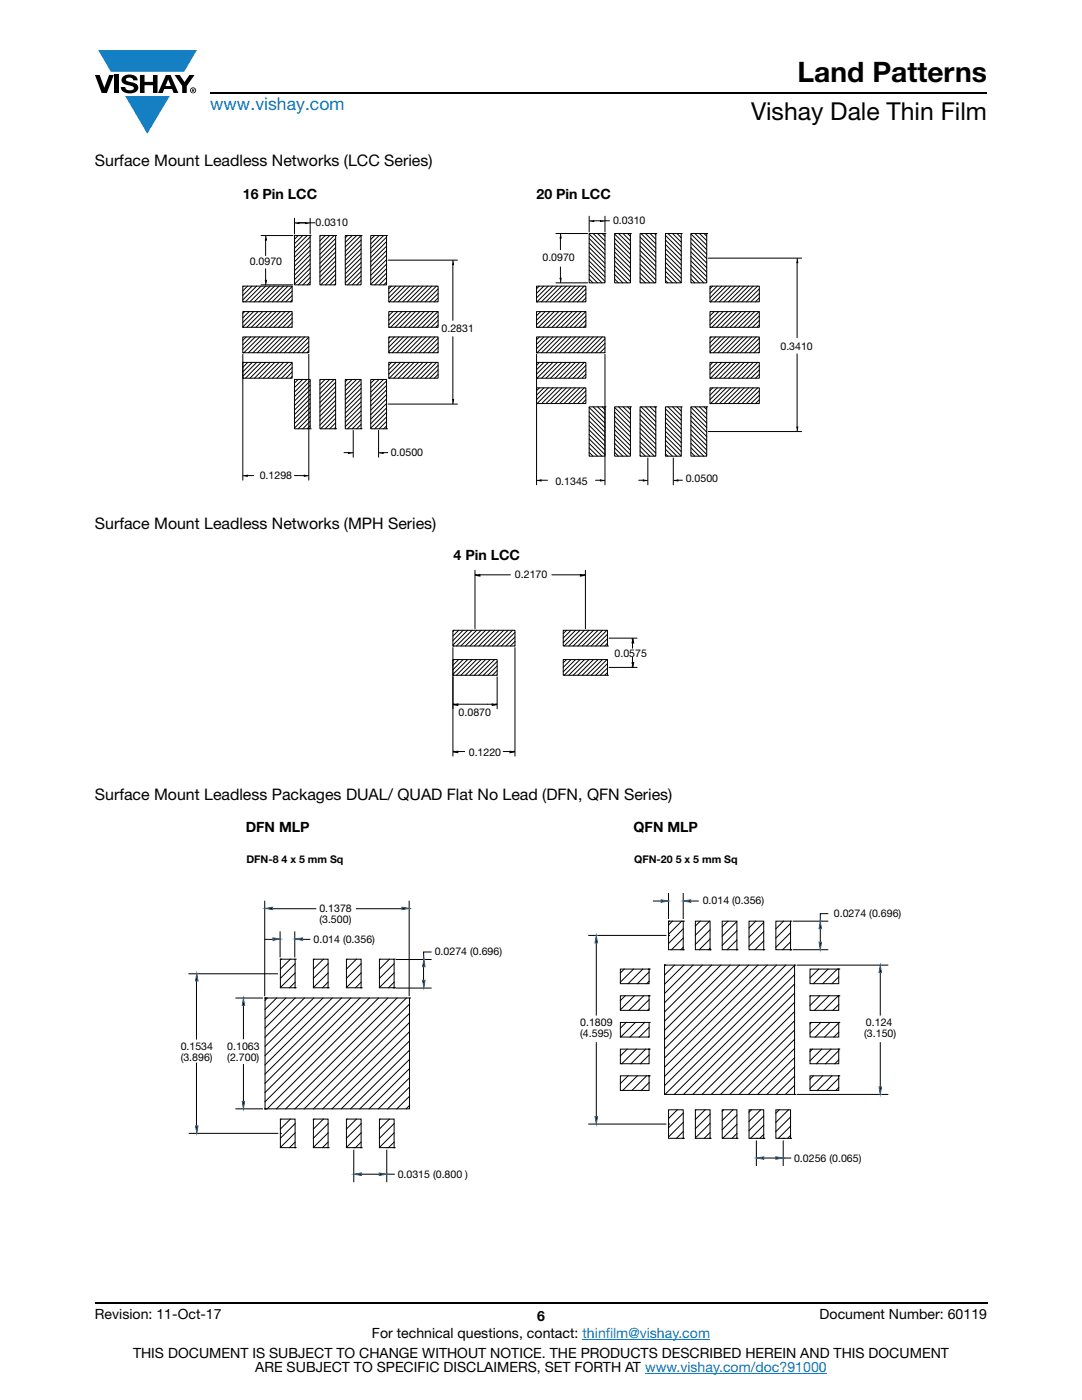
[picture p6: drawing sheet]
<svg xmlns="http://www.w3.org/2000/svg" width="216mm" height="279mm" viewBox="0 0 216 279" stroke-linecap="round" stroke-linejoin="round" font-family="sans-serif">
<g fill="#147fc3">
<path d="M19.6 10h19.7l-2.6 4.3h-1.1h-13.5z"/>
<path d="M25 19.2h8.9l-4.5 7.5z"/>
</g>
<g fill="#000">
<path d="M18.9 15h1l.9 2.5 1-2.5h.9l-1.4 3.6h-1zM22.9 15h.9v3.6h-.9zM24.6 15.3a2.1 2.1 0 0 1 2.8 .3l.1 .4h-.9a.79 .79 0 0 0-.7-.5 .79 .79 0 0 0-.8 .4l.3 .3 1 .2a1.08 1.08 0 0 1 1.2 1 1.08 1.08 0 0 1-1.1 1.2 1.73 1.73 0 0 1-2.4-1.2h.9a.96 .96 0 0 0 .8 .6 .96 .96 0 0 0 .9-.4 1.31 1.31 0 0 0-1.2-.6 1.03 1.03 0 0 1-1.1-.6 1.03 1.03 0 0 1 .2-1.1zM27.9 15h.9v1.3h1.7v-1.3h.9v3.6h-.9v-1.6h-1.7v1.6h-.9zM34.8 15h1.1l.9 1.4 1-1.4h1l-1.5 2.2v1.4h-.9v-1.4z"/>
<path d="M33.6 15.9l.5 1.3h-1.1zM33.1 15l-1.6 3.6h1l.3-.8h1.5l.3 .8h1l-1.6-3.6z"/>
<path d="M38.4 17.8h.2v.2h-.2zM38.3 17.7v.7h.1v-.3l.4 .3-.2-.3 .2-.2-.1-.2z"/>
<path d="M38.1 18a.46 .46 0 0 1 .9 0 .46 .46 0 0 1-.9 0zM37.9 18a.6 .6 0 0 0 1.2 0 .6 .6 0 0 0-1.2 0z"/>
</g>
<path d="M42 18.6h155M18.9 260h178.1" fill="none" stroke="#000" stroke-width=".36"/>
<path d="M116.2 267.3h25.5M128.7 274h36.3" fill="none" stroke="#067ec4" stroke-width=".2"/>
<path d="M48.4 37.3h113.8v59.9h-113.8z" fill="#fff"/>
<g fill="none" stroke="#000" stroke-width=".2">
<path d="M48.4 57.1h9.9v3.1h-9.9zM48.5 57.1l-.1 .1M49.4 57.1l-1 1M50.3 57.1l-1.9 1.9M51.2 57.1l-2.8 2.8M52.1 57.1l-3.1 3.1M52.1 56.9h6.3M52.1 47h6.3M52.9 55.9h.3l-.2 1M53 57.1l-3.2 3.1M53 47.9v3.1M53 53.6v2.3"/>
<path d="M53 47l.2 .9h-.3M53.9 57.1l-3.2 3.1M54.8 57.1l-3.2 3.1M55.7 57.1l-3.2 3.1M56.6 57.1l-3.2 3.1M57.5 57.1l-3.2 3.1M58.3 57.2l-3.1 3M58.3 58.1l-2.2 2.1M58.3 59l-1.3 1.2M58.3 59.9l-.4 .3M58.8 47h3.1v9.8h-3.1zM58.8 43.6v3.1"/>
<path d="M59.5 47l-.7 .7M59.7 44.3v.3l-.9-.1M59.7 44.5h1.3M60.4 47l-1.6 1.7M61 44.3v.3l1.8-.1M61.3 47l-2.5 2.5M61.9 50l-3.1 3.1M61.9 47.3l-3.1 3.1M61.9 48.2l-3.1 3.1M61.9 49.1l-3.1 3.1M61.9 50.9l-3.1 3.1M61.9 51.8l-3.1 3.1"/>
<path d="M61.9 52.7l-3.1 3.1M61.9 53.6l-3.1 3.1M61.9 54.5l-2.4 2.4M61.9 55.4l-1.5 1.5M61.9 56.3l-.6 .6M61.9 47h.1M61.9 43.6v3.1M63.8 47h3.2v9.8h-3.2zM64 47l-.2 .2M64.9 47l-1.1 1.1M65.8 47l-2 2M66.7 47l-2.9 2.8"/>
<path d="M67 53.9l-3 3M67 54.8l-2.1 2.1M67 51.2l-3.2 3.1M67 47.6l-3.2 3.2M67 48.5l-3.2 3.1M67 49.4l-3.2 3.2M67 50.3l-3.2 3.1M67 52.1l-3.2 3.1M67 53l-3.2 3.1M67 55.7l-1.2 1.2M67 56.6l-.3 .3M67 47h.1"/>
<path d="M68.9 47h3.2v9.8h-3.2zM69.4 47l-.5 .5M70.3 47l-1.4 1.4M71.2 47l-2.3 2.3M72 48.8l-3.1 3.2M72 51.5l-3.1 3.1M72 53.3l-3.1 3.1M72 52.4l-3.1 3.1M72 47l-3.1 3.2M72 47.9l-3.1 3.2M72 49.7l-3.1 3.2M72 50.6l-3.1 3.1"/>
<path d="M72 54.2l-2.6 2.7M72 55.1l-1.7 1.8M72 56l-.8 .9M72.1 47h.1M74 47h3.1v9.8h-3.1zM74.8 47l-.8 .8M75.6 47l-1.6 1.7M76.5 47l-2.5 2.6M77.1 54.5l-2.3 2.4M77.1 48.2l-3.1 3.2M77.1 50l-3.1 3.2M77.1 50.9l-3.1 3.2"/>
<path d="M77.1 52.7l-3.1 3.2M77.1 53.6l-3.1 3.1M77.1 47.3l-3.1 3.2M77.1 49.1l-3.1 3.2M77.1 51.8l-3.1 3.1M77.1 55.4l-1.4 1.5M77.1 56.3l-.5 .6M77.1 47h.1M77.4 51.9h13.9M77.6 57.1h9.8v3.1h-9.8zM78.1 57.1l-.5 .5M79 57.1l-1.4 1.4"/>
<path d="M79.9 57.1l-2.3 2.3M80.8 57.1l-3.1 3.1M81.7 57.1l-3.2 3.1M82.6 57.1l-3.2 3.1M83.5 57.1l-3.2 3.1M84.4 57.1l-3.2 3.1M85.3 57.1l-3.2 3.1M86.2 57.1l-3.2 3.1M87.1 57.1l-3.2 3.1M87.4 57.7l-2.6 2.5M87.4 58.6l-1.7 1.6M87.4 59.5l-.8 .7"/>
<path d="M90.4 51.9l.1 .9h-.3M90.4 52.8v11.1M107.1 57.1h9.8v3.1h-9.8zM107.6 57.1l-.5 .5M108.5 57.1l-1.4 1.4M109.4 57.1l-2.3 2.3M110.3 57.1l-3.2 3.1M110.9 56.4h6.3M110.9 46.6h6.3M111.2 57.1l-3.2 3.1M111.7 55.5h.3l-.2 .9M111.8 46.6l.2 .9h-.3"/>
<path d="M111.8 47.5v2.3M111.8 53.3v2.2M112.1 57.1l-3.2 3.1M113 57.1l-3.2 3.1M113.9 57.1l-3.2 3.1M114.8 57.1l-3.2 3.1M115.7 57.1l-3.2 3.1M116.6 57.1l-3.2 3.1M116.9 59.5l-.8 .7M116.9 58.6l-1.7 1.6M116.9 57.7l-2.6 2.5M117.6 46.7l3.1 3.1"/>
<path d="M117.6 47.6l3.1 3.2M117.6 48.5l3.1 3.1M117.6 49.4l3.1 3.2M117.6 50.3l3.1 3.1M117.6 51.2l3.1 3.1M117.6 52.1l3.1 3.1M117.6 53l3.1 3.1M117.6 53.9l2.5 2.5M117.6 54.8l1.6 1.6M117.6 55.7l.7 .7M117.6 46.6h3.1v9.8h-3.1zM117.6 43.2v3.1"/>
<path d="M118.3 46.6l2.4 2.4M118.5 43.9v.3l-.9-.1M118.5 44.1h1.3M119.3 46.6l1.4 1.5M119.8 43.9v.3l1.8-.1M120.1 46.6l.6 .6M120.7 46.6h.1M120.7 43.2v3.1M122.6 46.7l3.2 3.1M122.6 47.6l3.2 3.2M122.6 48.5l3.2 3.1M122.6 49.4l3.2 3.2"/>
<path d="M122.6 50.3l3.2 3.1M122.6 51.2l3.2 3.1M122.6 52.1l3.2 3.1M122.6 53l3.2 3.1M122.6 53.9l2.6 2.5M122.6 54.8l1.7 1.6M122.6 55.7l.8 .7M122.6 46.6h3.2v9.8h-3.2zM123.4 46.6l2.4 2.4M124.3 46.6l1.5 1.5M125.2 46.6l.6 .6M125.8 46.6h.1"/>
<path d="M127.7 51.8l3.2 3.1M127.7 54.5l2 1.9M127.7 47.3l3.2 3.1M127.7 48.2l3.2 3.1M127.7 49.1l3.2 3.1M127.7 50l3.2 3.1M127.7 50.9l3.2 3.1M127.7 52.7l3.2 3.1M127.7 53.6l2.9 2.8M127.7 55.4l1.1 1M127.7 56.3l.2 .1M127.7 46.6h3.2v9.8h-3.2z"/>
<path d="M127.9 46.6l3 2.9M128.8 46.6l2.1 2.1M129.7 46.6l1.2 1.1M130.6 46.6l.3 .3M130.9 46.6h.1M132.8 48.8l3.1 3.1M132.8 49.7l3.1 3.1M132.8 50.6l3.1 3.1M132.8 51.5l3.1 3.1M132.8 52.4l3.1 3.1M132.8 47l3.1 3.1M132.8 47.9l3.1 3.1"/>
<path d="M132.8 53.3l3.1 3.1M132.8 54.2l2.3 2.2M132.8 55.1l1.4 1.3M132.8 56l.5 .4M132.8 46.6h3.1v9.8h-3.1zM133.3 46.6l2.6 2.6M134.2 46.6l1.7 1.7M135.1 46.6l.8 .9M135.9 46.6h.1M137.9 53.9l2.5 2.5M137.9 54.8l1.7 1.6M137.9 49.4l3.1 3.1"/>
<path d="M137.9 50.3l3.1 3.1M137.9 52.1l3.1 3.1M137.9 53l3.1 3.1M137.9 46.7l3.1 3.1M137.9 47.6l3.1 3.1M137.9 48.5l3.1 3.1M137.9 51.2l3.1 3.1M137.9 55.6l.7 .8M137.9 46.6h3.1v9.8h-3.1zM138.7 46.6l2.3 2.3M139.6 46.6l1.4 1.4M140.5 46.6l.5 .5"/>
<path d="M141 46.6h.1M141.3 51.5h18.7M141.7 57.1h9.8v3.1h-9.8zM142.2 57.1l-.5 .5M143.1 57.1l-1.4 1.4M144 57.1l-2.3 2.3M144.9 57.1l-3.1 3.1M145.8 57.1l-3.2 3.1M146.7 57.1l-3.2 3.1M147.6 57.1l-3.2 3.1M148.5 57.1l-3.2 3.1M149.4 57.1l-3.2 3.1"/>
<path d="M150.3 57.1l-3.2 3.1M151.2 57.1l-3.2 3.1M151.5 59.5l-.8 .7M151.5 58.6l-1.7 1.6M151.5 57.7l-2.6 2.5M159 51.5l.2 .9h-.3M159.1 52.4v15M48.4 60.2h.1M48.4 62.2h9.9v3.1h-9.9zM48.4 65.3h.1M48.4 67.2h13.2v3.2h-13.2zM48.4 70.4h.1"/>
<path d="M48.4 72.3h9.9v3.2h-9.9zM48.4 75.5h.1M48.5 70.7v25.1M48.5 72.3v.1M48.8 62.2l-.3 .3M49.1 67.2l-.7 .7M49.4 72.3l-.9 1M49.7 62.2l-1.2 1.2M50 67.2l-1.6 1.6M50.3 72.3l-1.8 1.9M50.6 62.2l-2.1 2.1M50.9 67.2l-2.5 2.5"/>
<path d="M51.2 72.3l-2.7 2.8M51.5 62.2l-3 3M51.8 67.2l-3.1 3.2M52.1 72.3l-3.1 3.2M52.4 62.2l-3.1 3.1M52.7 67.2l-3.1 3.2M53 72.3l-3.1 3.2M53.3 62.2l-3.1 3.1M53.6 67.2l-3.1 3.2M53.9 72.3l-3.1 3.2M54.2 62.2l-3.1 3.1M54.5 67.2l-3.2 3.2"/>
<path d="M54.8 72.3l-3.1 3.2M55.1 62.2l-3.2 3.1M55.4 67.2l-3.1 3.2M55.7 72.3l-3.1 3.2M56 62.2l-3.1 3.1M56.3 67.2l-3.2 3.2M56.6 72.3l-3.1 3.2M56.9 62.2l-3.2 3.1M57.2 67.2l-3.1 3.2M57.5 72.3l-3.1 3.2M57.8 62.2l-3.2 3.1M58.1 67.2l-3.2 3.2"/>
<path d="M58.3 62.6l-2.8 2.7M58.3 63.5l-1.9 1.8M58.3 64.4l-1 .9M58.3 65.3h-.1M58.3 72.4l-3.1 3.1M58.3 73.3l-2.1 2.2M58.3 74.2l-1.3 1.3M58.3 75.1l-.3 .4M58.8 75.7h3.1v9.9h-3.1zM59 67.2l-3.2 3.2M59.5 75.7l-.7 .8M59.9 67.2l-3.2 3.2"/>
<path d="M60.4 75.7l-1.6 1.6M60.8 67.2l-3.2 3.2M61.3 75.7l-2.5 2.6M61.6 67.3l-3.1 3.1M61.6 68.2l-2.2 2.2M61.6 69.1l-1.3 1.3M61.6 70l-.4 .4M61.6 70.7v25.1M61.9 76l-3.1 3.1M61.9 76.9l-3.1 3.1M61.9 77.8l-3.1 3.1M61.9 78.7l-3.1 3.1"/>
<path d="M61.9 79.6l-3.1 3.1M63.8 75.7h3.2v9.9h-3.2zM64 75.7l-.2 .2M64.9 75.7l-1.1 1.1M65.8 75.7l-2 2M66.7 75.7l-2.9 2.8M67 76.3l-3.2 3.2M67 77.2l-3.2 3.1M67 78.1l-3.2 3.1M67 79l-3.2 3.1M67 79.9l-3.2 3.1M68.9 75.7h3.2v9.9h-3.2z"/>
<path d="M69.3 75.7l-.4 .5M70.3 75.7l-1.4 1.4M71.1 75.7l-2.2 2.3M72 75.7l-3.1 3.2M72.1 77.5l-3.2 3.2M72.1 78.4l-3.2 3.2M72.1 76.6l-3.2 3.2M72.1 79.3l-3.2 3.1M74 75.7h3.1v9.9h-3.1zM74.7 75.7l-.7 .8M75.6 75.7l-1.6 1.7M76.5 75.7l-2.5 2.6"/>
<path d="M77.1 77.8l-3.1 3.2M77.1 79.6l-3.1 3.2M77.1 76l-3.1 3.2M77.1 76.9l-3.1 3.2M77.1 78.7l-3.1 3.2M77.6 72.3h9.8v3.2h-9.8zM77.6 75.5h.1M77.6 60.2h.1M77.6 62.2h9.8v3.1h-9.8zM77.6 65.3h.1M77.6 67.2h9.8v3.2h-9.8zM77.6 70.4h.1"/>
<path d="M77.8 67.2l-.2 .3M78.1 72.3l-.5 .6M78.4 62.2l-.8 .8M78.7 67.2l-1.1 1.2M79 72.3l-1.4 1.5M79.3 62.2l-1.7 1.7M79.6 67.2l-2 2.1M79.9 72.3l-2.3 2.4M80.2 62.2l-2.6 2.6M80.5 67.2l-2.9 3M80.8 72.3l-3.1 3.2M81.1 62.2l-3.1 3.1"/>
<path d="M81.4 67.2l-3.1 3.2M81.7 72.3l-3.1 3.2M82 62.2l-3.2 3.1M82.3 67.2l-3.1 3.2M82.6 72.3l-3.1 3.2M82.9 62.2l-3.1 3.1M83.2 67.2l-3.1 3.2M83.5 72.3l-3.1 3.2M83.8 62.2l-3.2 3.1M84.1 67.2l-3.1 3.2M84.4 72.3l-3.1 3.2M84.7 62.2l-3.1 3.1"/>
<path d="M85 67.2l-3.1 3.2M85.3 72.3l-3.1 3.2M85.6 62.2l-3.2 3.1M85.9 67.2l-3.1 3.2M86.2 72.3l-3.1 3.2M86.5 62.2l-3.2 3.1M86.8 67.2l-3.1 3.2M87.1 72.3l-3.2 3.2M87.4 62.2l-3.2 3.1M87.4 63.1l-2.3 2.2M87.4 63.9l-1.4 1.4M87.4 64.8l-.5 .5"/>
<path d="M87.4 72.9l-2.5 2.6M87.4 73.8l-1.7 1.7M87.4 74.7l-.7 .8M87.4 67.5l-2.9 2.9M87.4 68.4l-2 2M87.4 69.3l-1.1 1.1M87.4 70.2l-.2 .2M90.2 79.7h.3l-.1 .9M90.4 67.2v12.5M107.1 77.4h9.8v3.1h-9.8zM107.1 60.2h.1M107.1 62.2h9.8v3.1h-9.8z"/>
<path d="M107.1 65.3h.1M107.1 67.2h13.6v3.2h-13.6zM107.1 70.4h.1M107.1 72.3h9.8v3.2h-9.8zM107.1 75.5h.1M107.1 70.7v26.1M107.6 77.4l-.5 .6M107.6 67.2l-.5 .6M107.6 72.3l-.5 .6M107.9 62.2l-.8 .8M108.5 77.4l-1.4 1.5M108.5 67.2l-1.4 1.5"/>
<path d="M108.5 72.3l-1.4 1.5M108.8 62.2l-1.7 1.7M109.4 77.4l-2.3 2.4M109.4 67.2l-2.3 2.4M109.4 72.3l-2.3 2.4M109.7 62.2l-2.6 2.6M110.3 77.4l-3.1 3.1M110.3 67.2l-3.1 3.2M110.3 72.3l-3.1 3.2M110.6 62.2l-3.2 3.1M111.2 77.4l-3.1 3.1M111.2 67.2l-3.1 3.2"/>
<path d="M111.2 72.3l-3.1 3.2M111.5 62.2l-3.1 3.1M112.1 67.2l-3.1 3.2M112.1 77.4l-3.1 3.1M112.1 72.3l-3.1 3.2M112.4 62.2l-3.2 3.1M113 77.4l-3.1 3.1M113 67.2l-3.1 3.2M113 72.3l-3.1 3.2M113.3 62.2l-3.1 3.1M113.9 77.4l-3.1 3.1M113.9 67.2l-3.1 3.2"/>
<path d="M113.9 72.3l-3.1 3.2M114.2 62.2l-3.2 3.1M114.8 77.4l-3.1 3.1M114.8 67.2l-3.1 3.2M114.8 72.3l-3.1 3.2M115.1 62.2l-3.2 3.1M115.7 77.4l-3.2 3.1M115.7 67.2l-3.2 3.2M115.7 72.3l-3.2 3.2M116 62.2l-3.2 3.1M116.6 77.4l-3.1 3.1M116.6 67.2l-3.1 3.2"/>
<path d="M116.6 72.3l-3.1 3.2M116.9 62.2l-3.2 3.1M116.9 79.8l-.8 .7M116.9 78.9l-1.6 1.6M116.9 78l-2.6 2.5M116.9 64.8l-.5 .5M116.9 63.9l-1.4 1.4M116.9 63.1l-2.3 2.2M116.9 74.7l-.8 .8M116.9 73.8l-1.6 1.7M116.9 72.9l-2.6 2.6M117.5 67.2l-3.2 3.2"/>
<path d="M118.4 67.2l-3.2 3.2M119.3 67.2l-3.2 3.2M120.2 67.2l-3.2 3.2M120.7 70.3l-.1 .1M120.7 69.4l-1 1M120.7 68.5l-1.9 1.9M120.7 67.6l-2.8 2.8M120.7 70.7v26.1M141.7 77.4h9.8v3.1h-9.8zM141.7 60.2h.1M141.7 62.2h9.8v3.1h-9.8zM141.7 65.3h.1"/>
<path d="M141.7 67.2h9.8v3.2h-9.8zM141.7 70.4h.1M141.7 72.3h9.8v3.2h-9.8zM141.7 75.5h.1M141.9 67.2l-.2 .3M142.2 77.4l-.5 .6M142.2 72.3l-.5 .6M142.5 62.2l-.8 .8M142.8 67.2l-1.1 1.2M143.1 77.4l-1.4 1.5M143.1 72.3l-1.4 1.5M143.4 62.2l-1.7 1.7"/>
<path d="M143.7 67.2l-2 2.1M144 77.4l-2.3 2.4M144 72.3l-2.3 2.4M144.3 62.2l-2.6 2.6M144.6 67.2l-2.9 3M144.9 77.4l-3.1 3.1M144.9 72.3l-3.1 3.2M145.2 62.2l-3.1 3.1M145.5 67.2l-3.1 3.2M145.8 77.4l-3.1 3.1M145.8 72.3l-3.1 3.2M146.1 62.2l-3.1 3.1"/>
<path d="M146.4 67.2l-3.1 3.2M146.7 77.4l-3.1 3.1M146.7 72.3l-3.1 3.2M147 62.2l-3.1 3.1M147.3 67.2l-3.1 3.2M147.6 77.4l-3.1 3.1M147.6 72.3l-3.1 3.2M147.9 62.2l-3.2 3.1M148.2 67.2l-3.1 3.2M148.5 77.4l-3.1 3.1M148.5 72.3l-3.1 3.2M148.8 62.2l-3.1 3.1"/>
<path d="M149.1 67.2l-3.2 3.2M149.4 77.4l-3.1 3.1M149.4 72.3l-3.1 3.2M149.7 62.2l-3.2 3.1M150 67.2l-3.1 3.2M150.3 77.4l-3.1 3.1M150.3 72.3l-3.1 3.2M150.6 62.2l-3.2 3.1M150.9 67.2l-3.2 3.2M151.2 77.4l-3.1 3.1M151.2 72.3l-3.1 3.2M151.5 62.2l-3.2 3.1"/>
<path d="M151.5 79.8l-.7 .7M151.5 78.9l-1.7 1.6M151.5 78l-2.5 2.5M151.5 64.8l-.5 .5M151.5 63.9l-1.4 1.4M151.5 63.1l-2.3 2.2M151.5 70.2l-.2 .2M151.5 69.3l-1.1 1.1M151.5 68.4l-2 2M151.5 67.5l-2.9 2.9M151.5 74.7l-.7 .8M151.5 73.8l-1.7 1.7"/>
<path d="M151.5 72.9l-2.5 2.6M159.1 70.6v14.6M49.4 94.7v.4l-.9-.2M49.4 94.9h1.2M58.8 94.9h1.9M60.7 94.7v.4l.9-.2M61.9 85.6h.1M61.9 80.5l-3.1 3.1M61.9 81.4l-3.1 3.1M61.9 82.3l-3.1 3.1M61.9 83.2l-2.4 2.4M61.9 84.1l-1.5 1.5"/>
<path d="M61.9 85l-.6 .6M67 85.6h.1M67 82.6l-3 3M67 80.8l-3.2 3.1M67 81.7l-3.2 3.1M67 83.5l-2.1 2.1M67 84.4l-1.2 1.2M67 85.3l-.3 .3M68.6 90.3h1M69.6 90.2v.3l.9-.2M70.5 85.9v5.3M72.1 85.6h.1"/>
<path d="M72.1 80.2l-3.2 3.2M72.1 81.1l-3.2 3.1M72.1 82l-3.2 3.1M72.1 82.9l-2.7 2.7M72.1 83.8l-1.8 1.8M72.1 84.7l-.9 .9M75.5 85.9v5.3M76.5 90.3h.9M76.5 90.2v.3l-1-.2M77.1 85.6h.1M77.1 80.5l-3.1 3.1M77.1 81.4l-3.1 3.2"/>
<path d="M77.1 82.3l-3.1 3.1M77.1 83.2l-2.3 2.4M77.1 84.1l-1.5 1.5M77.1 85l-.6 .6M77.4 80.6h13.9M107.1 80.5h.1M108 95.7v.3l-.9-.2M108 95.8h1.2M117.6 81.3l3.1 3.2M117.6 82.2l3.1 3.2M117.6 83.1l3.1 3.2M117.6 84l3.1 3.1"/>
<path d="M117.6 84.9l3.1 3.2M117.6 85.8l3.1 3.1M117.6 86.7l3.1 3.1M117.6 87.6l3.1 3.1M117.6 88.5l2.5 2.5M117.6 89.4l1.6 1.6M117.6 90.3l.7 .7M117.6 81.2h3.1v9.8h-3.1zM118.3 81.2l2.4 2.4M118.8 95.8h1M119.3 81.2l1.4 1.5M119.8 95.7v.3l.9-.2"/>
<path d="M120.1 81.2l.6 .6M120.7 81.2h.1M122.6 81.3l3.2 3.2M122.6 82.2l3.2 3.2M122.6 83.1l3.2 3.2M122.6 84l3.2 3.1M122.6 84.9l3.2 3.2M122.6 85.8l3.2 3.1M122.6 86.7l3.2 3.1M122.6 87.6l3.2 3.1M122.6 88.5l2.6 2.5M122.6 89.4l1.7 1.6"/>
<path d="M122.6 90.3l.8 .7M122.6 81.2h3.2v9.8h-3.2zM123.4 81.2l2.4 2.4M124.3 81.2l1.5 1.5M125.2 81.2l.6 .6M125.8 81.2h.1M127.4 95.8h1M127.7 85.5l3.2 3.1M127.7 87.3l3.2 3.1M127.7 88.2l2.9 2.8M127.7 89.1l2 1.9M127.7 90l1.1 1"/>
<path d="M127.7 90.9l.2 .1M127.7 81.9l3.2 3.1M127.7 82.8l3.2 3.1M127.7 83.7l3.2 3.1M127.7 84.6l3.2 3.1M127.7 86.4l3.2 3.1M127.7 81.2h3.2v9.8h-3.2zM127.9 81.2l3 3M128.4 95.7v.3l.9-.2M128.8 81.2l2.1 2M129.3 91.4v5.4M129.7 81.2l1.2 1.2"/>
<path d="M130.6 81.2l.3 .2M130.9 81.2h.1M132.8 83.4l3.1 3.1M132.8 87.9l3.1 3.1M132.8 81.6l3.1 3.1M132.8 82.5l3.1 3.1M132.8 84.3l3.1 3.1M132.8 85.2l3.1 3.1M132.8 86.1l3.1 3.1M132.8 87l3.1 3.1M132.8 88.8l2.3 2.2M132.8 89.7l1.4 1.3"/>
<path d="M132.8 90.6l.5 .4M132.8 81.2h3.1v9.8h-3.1zM133.3 81.2l2.6 2.6M134.2 81.2l1.7 1.8M134.3 91.4v5.4M135.1 81.2l.8 .8M135.3 95.7v.3l-1-.2M135.3 95.8h.9M135.9 81.2h.1M137.9 88.5l2.5 2.5M137.9 85.8l3.1 3.1M137.9 86.7l3.1 3.1"/>
<path d="M137.9 87.6l3.1 3.1M137.9 90.3l.7 .7M137.9 81.3l3.1 3.1M137.9 82.2l3.1 3.1M137.9 83.1l3.1 3.1M137.9 84l3.1 3.1M137.9 84.9l3.1 3.1M137.9 89.4l1.7 1.6M137.9 81.2h3.1v9.8h-3.1zM138.7 81.2l2.3 2.3M139.6 81.2l1.4 1.4M140.5 81.2l.5 .5"/>
<path d="M141 81.2h.1M141.3 86.1h18.7M141.7 80.5h.1M158.9 85.2h.3l-.2 .9"/>
</g>
<g fill="#000">
<path d="M52.9 55.9h.3l-.2 1zM53 47l.2 .9h-.3zM58.8 44.5l.9-.2v.3zM61 44.3l.9 .2-.9 .1zM90.4 51.9l.1 .9h-.3zM111.7 55.5h.3l-.2 .9zM111.8 46.6l.2 .9h-.3zM117.6 44.1l.9-.2v.3zM119.8 43.9l.9 .2-.9 .1zM159 51.5l.2 .9h-.3zM90.2 79.7h.3l-.1 .9zM48.5 94.9l.9-.2v.4z"/>
<path d="M60.7 94.7l.9 .2-.9 .2zM69.6 90.2l.9 .1-.9 .2zM75.5 90.3l1-.1v.3zM107.1 95.8l.9-.1v.3zM119.8 95.7l.9 .1-.9 .2zM128.4 95.7l.9 .1-.9 .2zM134.3 95.8l1-.1v.3zM158.9 85.2h.3l-.2 .9z"/>
</g>
<path d="M59.7 44.5h1.3z" fill="#000"/>
<path d="M90.3 109.4h38.8v41.9h-38.8z" fill="#fff"/>
<g fill="none" stroke="#000" stroke-width=".2">
<path d="M90.4 125.8h12.4v3.1h-12.4zM90.4 128.9h.1M90.4 131.6h8.8v3.2h-8.8zM90.4 134.8h.1M90.6 125.8l-.2 .2M90.6 131.6l-.2 .3M91.5 125.8l-1.1 1.1M91.5 131.6l-1.1 1.2M92.4 125.8l-2 2M92.4 131.6l-2 2.1M93.3 125.8l-2.9 2.9M93.3 131.6l-2.9 3"/>
<path d="M94.2 125.8l-3.1 3.1M94.2 131.6l-3.1 3.2M95.1 125.8l-3.1 3.1M95.1 131.6l-3.1 3.2M96 125.8l-3.1 3.1M96 131.6l-3.1 3.2M96.9 125.8l-3.1 3.1M96.9 131.6l-3.1 3.2M97.8 125.8l-3.2 3.1M97.8 131.6l-3.1 3.2M98.7 125.8l-3.2 3.1M98.7 131.6l-3.2 3.2"/>
<path d="M99.2 134.7l-.1 .1M99.2 133.8l-1 1M99.2 132.9l-1.9 1.9M99.2 132l-2.8 2.8M99.6 125.8l-3.2 3.1M100.5 125.8l-3.2 3.1M101.4 125.8l-3.2 3.1M102.3 125.8l-3.2 3.1M102.8 128.9h-.1M102.8 128l-1 .9M102.8 127.1l-1.9 1.8M102.8 126.2l-2.8 2.7"/>
<path d="M112.4 125.8h8.8v3.1h-8.8zM112.4 131.6h8.8v3.2h-8.8zM113 125.8l-.6 .6M113 131.6l-.6 .7M113.9 125.8l-1.5 1.5M113.9 131.6l-1.5 1.6M114.8 125.8l-2.4 2.4M114.8 131.6l-2.4 2.5M115.7 125.8l-3.1 3.1M115.7 131.6l-3.1 3.2M116.6 125.8l-3.1 3.1M116.6 131.6l-3.1 3.2"/>
<path d="M117.5 125.8l-3.1 3.1M117.5 131.6l-3.1 3.2M118.4 125.8l-3.1 3.1M118.4 131.6l-3.1 3.2M119.3 125.8l-3.1 3.1M119.3 131.6l-3.1 3.2M120.2 125.8l-3.1 3.1M120.2 131.6l-3.1 3.2M121.1 125.8l-3.1 3.1M121.1 131.6l-3.1 3.2M121.2 128.9h.1M121.2 128.4l-.5 .5"/>
<path d="M121.2 127.5l-1.4 1.4M121.2 126.6l-2.3 2.3M121.2 134.8h.1M121.2 134.2l-.5 .6M121.2 133.3l-1.4 1.5M121.2 132.4l-2.3 2.4M121.5 133.2h5.6M121.5 127.4h5.6M126.2 128.3v1.1M126.2 131.2v1.1"/>
</g>
<path d="M126 132.3h.4l-.2 .9z" fill="#ee302d"/>
<path d="M126 132.3h.4l-.2 .9" fill="none" stroke="#000" stroke-width=".35"/>
<path d="M126.2 127.4l.2 .9h-.4z" fill="#ee302d"/>
<path d="M126.2 127.4l.2 .9h-.4" fill="none" stroke="#000" stroke-width=".35"/>
<path d="M90.4 135.1v6.4M99.2 135.1v6.4M91.3 140.5h7" fill="none" stroke="#000" stroke-width=".2"/>
<path d="M90.4 140.5l.9-.1v.3z" fill="#ee302d"/>
<path d="M91.3 140.4v.3l-.9-.2" fill="none" stroke="#000" stroke-width=".35"/>
<path d="M98.3 140.4l.9 .1-.9 .2z" fill="#ee302d"/>
<path d="M98.3 140.4v.3l.9-.2" fill="none" stroke="#000" stroke-width=".35"/>
<path d="M90.4 129.2v21.7M102.8 129.2v21.7M91.3 150h1.4M100.4 150h1.4" fill="none" stroke="#000" stroke-width=".2"/>
<path d="M90.4 150l.9-.2v.3z" fill="#ee302d"/>
<path d="M91.3 149.8v.3l-.9-.1" fill="none" stroke="#000" stroke-width=".35"/>
<path d="M101.8 149.8l1 .2-1 .1z" fill="#ee302d"/>
<path d="M101.8 149.8v.3l1-.1" fill="none" stroke="#000" stroke-width=".35"/>
<path d="M94.8 113.8v11.7M95.7 114.7h6.1M110.1 114.7h5.8M116.8 113.8v11.7" fill="none" stroke="#000" stroke-width=".2"/>
<path d="M94.8 114.7l.9-.1v.3z" fill="#ee302d"/>
<path d="M95.7 114.6v.3l-.9-.2" fill="none" stroke="#000" stroke-width=".35"/>
<path d="M115.9 114.6l.9 .1-.9 .2z" fill="#ee302d"/>
<path d="M115.9 114.6v.3l.9-.2" fill="none" stroke="#000" stroke-width=".35"/>
<path d="M36 163.7h143.9v72.2h-143.9z" fill="#fff"/>
<g fill="none" stroke="#000" stroke-width=".2">
<path d="M52.8 179.9v18.8M81.6 179.9v18.8M130.4 179.8h1.5M133.4 178.3v5M136.3 178.3v5M137.8 179.8h1.5M37.7 194.3h17.7M39.2 195.8v11.6M47.1 199.2h5.3M52.9 187.5h1.5M52.9 199.2h.1M52.9 199.2h28.8v22.1h-28.8z"/>
<path d="M53.4 199.2l-.5 .4M54.3 181.4h8.7M55.2 199.2l-2.3 2.3M55.9 186v5M55.9 191.4h3v5.7h-3zM56 191.4h.1M56.1 191.4l-.1 .2M57.1 199.2l-4.2 4.1M57.9 191.4l-1.9 2M58.8 186v5M58.9 197.1h.1M58.9 191.4h.1"/>
<path d="M58.9 196l-1.1 1.1M58.9 192.3l-2.9 2.9M58.9 194.2l-2.9 2.9M58.9 199.2l-6 6M60.3 187.5h1.5M60.7 199.2l-7.8 7.8M62.5 191.4h3v5.7h-3zM62.6 199.2l-9.7 9.6M62.7 191.4l-.2 .2M64.5 199.2l-11.6 11.5M64.5 191.4l-2 2M65.5 197.1h.1"/>
<path d="M65.5 196l-1.2 1.1M65.5 192.3l-3 2.9M65.5 194.2l-3 2.9M66.3 199.2l-13.4 13.3M68.1 199.2l-15.2 15.2M69.1 191.4h3v5.7h-3zM69.3 191.4l-.2 .2M70 199.2l-17.1 17M71.1 181.4h9M71.1 191.4l-2 2M71.8 199.2l-18.9 18.8M72.1 197.1h.1"/>
<path d="M72.1 192.3l-3 2.9M72.1 194.2l-3 2.9M72.1 196l-1.2 1.1M73.7 199.2l-20.8 20.7M75.5 199.2l-22.2 22.1M75.7 191.4h2.9v5.7h-2.9zM75.9 191.4l-.2 .2M77.4 199.2l-22.2 22.1M77.7 191.4l-2 2M78.6 192.3l-2.9 2.9M78.6 194.2l-2.9 2.9M78.6 196l-1.1 1.1"/>
<path d="M78.6 191.4h.1M78.6 197.1h.1M79.1 197.2h6.9M79.1 191.5h6.9M79.2 199.2l-22.2 22.1M81.1 199.2l-22.2 22.1M81.7 199.2h.1M84.5 193v2.7M86 190h-1.5l.1 1.4M117.5 186.7h15.4M119 188.2v14.4M123.8 198.7h5.7v2.9h-5.7z"/>
<path d="M123.8 193.4h5.7v2.9h-5.7zM124.6 193.4l-.8 .8M124.8 198.7l-1 1M126.4 193.4l-2.6 2.6M126.6 198.7l-2.8 2.8M128.3 193.4l-3 2.9M128.4 198.7l-2.9 2.9M129.5 199.5l-2.1 2.1M129.5 194l-2.3 2.3M129.5 195.8l-.5 .5M129.5 198.7h.1M129.5 193.4h.1"/>
<path d="M132.6 192.6h.1M132.6 192.6h25.9v25.8h-25.9zM132.7 192.6l-.1 .2M133.4 183.8h.1M133.4 186.7h.1M133.4 183.8h2.9v5.7h-2.9zM134.2 183.8l-.8 .8M134.6 192.6l-2 2M136 183.8l-2.6 2.6M136.3 189l-.5 .5M136.3 187.2l-2.3 2.3M136.3 185.4l-2.9 2.9"/>
<path d="M136.3 183.8h.1M136.3 189.5h.1M136.4 192.6l-3.8 3.8M138.3 192.6l-5.7 5.7M138.8 183.8h2.9v5.7h-2.9zM139.7 183.8l-.9 1M140.1 192.6l-7.5 7.5M141.6 183.8l-2.8 2.8M141.7 187.4l-2.2 2.1M141.7 189.2l-.3 .3M141.7 185.6l-2.9 2.9M141.7 189.5h.1"/>
<path d="M142 192.6l-9.4 9.4M143.8 192.6l-11.2 11.2M144.1 183.8h2.9v5.7h-2.9zM145.3 183.8l-1.2 1.2M145.7 192.6l-13.1 13M147 187.6l-1.9 1.9M147 189.4l-.1 .1M147 183.9l-2.9 2.9M147 185.8l-2.9 2.9M147 189.5h.1M147.5 192.6l-14.9 14.9M149.4 192.6l-16.8 16.7"/>
<path d="M149.5 183.8h2.9v5.7h-2.9zM150.8 183.8l-1.3 1.4M151.2 192.6l-18.6 18.5M152.4 187.8l-1.8 1.7M152.4 185.9l-2.9 3M152.4 184.1l-2.9 2.9M152.4 189.5h.1M153.1 192.6l-20.5 20.4M154.8 183.8h2.9v5.7h-2.9zM154.9 192.6l-22.3 22.2M156.4 183.8l-1.6 1.6M156.8 192.6l-24.2 24.1"/>
<path d="M157.7 188l-1.5 1.5M157.7 184.3l-2.9 2.9M157.7 186.1l-2.9 3M157.7 189.5h.1M157.7 183.8h.1M158.3 189.5h6.9M158.3 183.8h6.9M158.5 198.2l-20.3 20.2M158.5 192.7l-25.8 25.7M158.5 194.5l-24 23.9M158.5 196.4l-22.1 22M158.5 192.6h.1"/>
<path d="M159.1 192.6h18.1M161.6 198.7h5.8v2.9h-5.8zM161.6 193.4h5.8v2.9h-5.8zM161.7 198.7l-.1 .1M163.4 193.4l-1.8 1.7M163.6 198.7l-2 2M163.7 185.3v2.7M165.2 182.3h-1.5v1.5M165.2 193.4l-2.9 2.9M165.4 198.7l-2.9 2.9M167.1 193.4l-3 2.9M167.3 198.7l-3 2.9"/>
<path d="M167.4 195l-1.4 1.3M167.4 198.7h.1M167.4 193.4h.1M175.6 194.1v8.5M39.2 212.2v12.6M48.6 200.7v6.6M48.6 212.5v7.3M81.7 217l-4.4 4.3M81.7 218.8l-2.5 2.5M81.7 204.1l-17.3 17.2M81.7 211.4l-9.9 9.9M81.7 213.3l-8.1 8"/>
<path d="M81.7 205.9l-15.4 15.4M81.7 207.8l-13.6 13.5M81.7 215.1l-6.2 6.2M81.7 209.6l-11.8 11.7M81.7 200.4l-21 20.9M81.7 202.2l-19.1 19.1M119 208.1v14.7M123.8 214.7h5.7v2.9h-5.7zM123.8 209.4h5.7v2.9h-5.7zM123.8 204.1h5.7v2.9h-5.7zM124.9 204.1l-1.1 1.1M125.1 209.4l-1.3 1.3"/>
<path d="M125.3 214.7l-1.5 1.5M126.8 204.1l-2.9 2.9M127 209.4l-2.9 2.9M127.2 214.7l-2.9 2.9M128.6 204.1l-2.9 2.9M128.8 209.4l-2.9 2.9M129 214.7l-2.9 2.9M129.5 210.5l-1.7 1.8M129.5 216.1l-1.6 1.5M129.5 205l-1.9 2M129.5 206.9l-.1 .1M129.5 201.3l-.3 .3"/>
<path d="M129.5 214.7h.1M129.5 209.4h.1M129.5 204.1h.1M158.5 214.8l-3.6 3.6M158.5 216.6l-1.8 1.8M158.5 207.4l-11 11M158.5 211.1l-7.3 7.3M158.5 205.6l-12.9 12.8M158.5 209.3l-9.2 9.1M158.5 212.9l-5.5 5.5M158.5 200.1l-18.4 18.3M158.5 203.7l-14.7 14.7"/>
<path d="M158.5 201.9l-16.6 16.5M158.5 218.4h.1M159.1 218.4h18.1M161.6 214.7h5.8v2.9h-5.8zM161.6 209.4h5.8v2.9h-5.8zM161.6 204.1h5.8v2.9h-5.8zM161.9 204.1l-.3 .2M162.1 209.4l-.5 .5M162.3 214.7l-.7 .7M163.8 204.1l-2.2 2.1M164 209.4l-2.4 2.3M164.2 214.7l-2.6 2.5"/>
<path d="M165.6 204.1l-2.9 2.9M165.8 209.4l-2.9 2.9M166 214.7l-2.9 2.9M167.4 200.5l-1.2 1.1M167.4 204.2l-2.9 2.8M167.4 206l-1 1M167.4 211.5l-.8 .8M167.4 209.7l-2.7 2.6M167.4 215.2l-2.5 2.4M167.4 217l-.6 .6M167.4 214.7h.1M167.4 209.4h.1"/>
<path d="M167.4 204.1h.1M175.6 208.1v8.8M37.8 226.2h17.6M47.1 221.3h5.3M52.9 221.3h.1M55.9 223.3h3v5.7h-3zM56 226.2h.1M56.1 223.3l-.1 .2M57.9 223.3l-1.9 2M58.9 229h.1M58.9 227.9l-1.1 1.1M58.9 224.2l-2.9 3"/>
<path d="M58.9 226.1l-2.9 2.9M62.5 223.3h3v5.7h-3zM62.7 223.3l-.2 .2M64.5 223.3l-2 2M65.5 227.9l-1.2 1.1M65.5 224.2l-3 3M65.5 226.1l-3 2.9M65.5 229h.1M69.1 223.3h3v5.7h-3zM69.3 223.3l-.2 .2M70.6 229.6v6.2M70.6 229h.1"/>
<path d="M71.1 223.3l-2 2M72.1 229h.1M72.1 224.2l-3 3M72.1 226.1l-3 2.9M72.1 227.9l-1.2 1.1M72.1 234.3h3.6M75.7 223.3h2.9v5.7h-2.9zM75.9 223.3l-.2 .2M77.2 229.6v6.2M77.2 234.3h1.5M77.2 229h.1M77.7 223.3l-2 2"/>
<path d="M78.6 224.2l-2.9 3M78.6 226.1l-2.9 2.9M78.6 227.9l-1.1 1.1M78.6 229h.1M81.7 220.6l-.7 .7M117.5 224.3h15.4M133.4 224.3h.1M133.4 221.5h2.9v5.7h-2.9zM135.2 221.5l-1.8 1.7M136.3 225.8l-1.3 1.4M136.3 222.2l-2.9 2.9M136.3 224l-2.9 2.9"/>
<path d="M136.3 227.2h.1M138.8 221.5h2.9v5.7h-2.9zM138.8 221.5v.1M140.7 221.5l-1.9 1.9M141.7 222.3l-2.9 3M141.7 224.2l-2.9 2.9M141.7 226l-1.2 1.2M141.7 227.2h.1M144.1 221.5h2.9v5.7h-2.9zM144.4 221.5l-.3 .3M146.2 221.5l-2.1 2.1M147 222.5l-2.9 3"/>
<path d="M147 224.4l-2.8 2.8M147 226.2l-.9 1M147 227.2h.1M149.5 221.5h2.9v5.7h-2.9zM149.9 221.5l-.4 .5M150.9 227.2h.1M150.9 227.7v4.9M151.8 221.5l-2.3 2.3M152.4 224.6l-2.6 2.6M152.4 226.4l-.8 .8M152.4 222.7l-2.9 2.9M152.4 227.2h.1"/>
<path d="M152.4 231.1h2.4M154.8 221.5h2.9v5.7h-2.9zM155.5 221.5l-.7 .7M156.3 227.2h.1M156.3 227.7v4.9M156.3 231.1h1.5M157.3 221.5l-2.5 2.5M157.7 222.9l-2.9 2.9M157.7 224.8l-2.4 2.4M157.7 226.6l-.5 .6M157.7 227.2h.1"/>
</g>
<g fill="#000">
<path d="M131.9 179.6l1.5 .2-1.5 .3zM136.3 179.8l1.5-.2v.5zM39.3 194.3l.2 1.5h-.5zM52.9 181.3l1.5-.3v.5zM54.4 187.2l1.5 .2-1.5 .3zM58.9 187.4l1.5-.2v.5zM80.2 181l1.5 .3-1.5 .2zM84.3 195.6h.5l-.2 1.5zM84.6 191.4l.2 1.5h-.5zM119 186.7l.2 1.5h-.5zM163.4 188h.5l-.2 1.5zM163.7 183.8l.2 1.5h-.5z"/>
<path d="M175.7 192.6l.2 1.5h-.5zM48.3 219.8h.5l-.2 1.5zM48.6 199.2l.2 1.5h-.5zM175.4 216.9h.5l-.2 1.5zM39 224.7h.5l-.2 1.5zM70.6 234.3l1.5-.2v.5zM75.7 234.1l1.5 .2-1.5 .3zM118.7 222.8h.5l-.2 1.5zM150.9 231.1l1.5-.2v.5zM154.8 230.9l1.5 .2-1.5 .3z"/>
</g>
<g fill="#000">
<path d="M131.9 179.6l1.5 .2-1.5 .3zM136.3 179.8l1.5-.2v.5zM39.3 194.3l.2 1.5h-.5zM52.9 181.3l1.5-.3v.5zM54.4 187.2l1.5 .2-1.5 .3zM58.9 187.4l1.5-.2v.5zM80.2 181l1.5 .3-1.5 .2zM84.3 195.6h.5l-.2 1.5zM84.6 191.4l.2 1.5h-.5zM119 186.7l.2 1.5h-.5zM163.4 188h.5l-.2 1.5zM163.7 183.8l.2 1.5h-.5z"/>
<path d="M175.7 192.6l.2 1.5h-.5zM48.3 219.8h.5l-.2 1.5zM48.6 199.2l.2 1.5h-.5zM175.4 216.9h.5l-.2 1.5zM39 224.7h.5l-.2 1.5zM70.6 234.3l1.5-.2v.5zM75.7 234.1l1.5 .2-1.5 .3zM118.7 222.8h.5l-.2 1.5zM150.9 231.1l1.5-.2v.5zM154.8 230.9l1.5 .2-1.5 .3z"/>
</g>
<g fill="none" stroke="#3a54a4" stroke-width=".2">
<path d="M131.9 179.6l1.5 .2-1.5 .3zM136.3 179.8l1.5-.2v.5zM136.3 179.8h.1M39.3 194.3l.2 1.5h-.5zM39.3 194.3h.1M48.6 199.2l.2 1.5h-.5zM48.6 199.2h.1M52.9 181.3l1.5-.3v.5zM54.4 187.2l1.5 .2-1.5 .3zM58.9 187.4h.1M58.9 187.4l1.5-.2v.5zM80.2 181l1.5 .3-1.5 .2z"/>
<path d="M81.7 181.3h.1M84.3 195.6h.5l-.2 1.5zM84.6 191.4l.2 1.5h-.5zM84.6 191.4h.1M119 186.7h.1M119 186.7l.2 1.5h-.5zM163.4 188h.5l-.2 1.5zM163.7 183.8h.1M163.7 183.8l.2 1.5h-.5zM175.7 192.6l.2 1.5h-.5zM48.3 219.8h.5l-.2 1.5zM175.4 216.9h.5l-.2 1.5z"/>
<path d="M175.6 218.4h.1M39 224.7h.5l-.2 1.5zM70.6 234.3l1.5-.2v.5zM75.7 234.1l1.5 .2-1.5 .3zM77.2 234.3h.1M118.7 222.8h.5l-.2 1.5zM150.9 231.1l1.5-.2v.5zM154.8 230.9l1.5 .2-1.5 .3zM156.3 231.1h.1"/>
</g>
<text font-size="5.6" x="159.1" y="16.4">Land Patterns</text>
<text font-size="4.9" x="149.9" y="24">Vishay Dale Thin Film</text>
<text font-size="3.5" fill="#067ec4" x="42" y="21.9">www.vishay.com</text>
<g font-size="3.2">
<text x="18.9" y="33.2">Surface Mount Leadless Networks (LCC Series)</text>
<text x="18.9" y="105.6">Surface Mount Leadless Networks (MPH Series)</text>
<text x="18.9" y="159.6">Surface Mount Leadless Packages DUAL/ QUAD Flat No Lead (DFN, QFN Series)</text>
</g>
<g font-size="2.8">
<text x="48.4" y="39.6">16 Pin LCC</text>
<text x="107.1" y="39.6">20 Pin LCC</text>
<text x="90.5" y="111.7">4 Pin LCC</text>
<text x="49" y="166">DFN MLP</text>
<text x="126.4" y="166">QFN MLP</text>
<text x="18.9" y="263.3">Revision: 11-Oct-17</text>
<text x="107.2" y="263.6">6</text>
<text x="163.6" y="263.3">Document Number: 60119</text>
<text x="74.2" y="267.1">For technical questions, contact: thinfilm@vishay.com</text>
<text x="26.5" y="271">THIS DOCUMENT IS SUBJECT TO CHANGE WITHOUT NOTICE. THE PRODUCTS DESCRIBED HEREIN AND THIS DOCUMENT</text>
<text x="50.9" y="273.8">ARE SUBJECT TO SPECIFIC DISCLAIMERS, SET FORTH AT www.vishay.com/doc?91000</text>
</g>
<g font-size="2.1">
<text x="63" y="45.1">0.0310</text>
<text x="122.3" y="44.7">0.0310</text>
<text x="49.8" y="53">0.0970</text>
<text x="108.2" y="52.2">0.0970</text>
<text x="88.1" y="66.3">0.2831</text>
<text x="155.7" y="69.9">0.3410</text>
<text x="51.8" y="95.7">0.1298</text>
<text x="78" y="91">0.0500</text>
<text x="110.8" y="96.8">0.1345</text>
<text x="136.8" y="96.3">0.0500</text>
<text x="102.8" y="115.3">0.2170</text>
<text x="122.6" y="131.2">0.0575</text>
<text x="91.5" y="142.9">0.0870</text>
<text x="93.5" y="150.9">0.1220</text>
<text x="49.2" y="172.3">DFN-8 4 x 5 mm Sq</text>
<text x="126.6" y="172.3">QFN-20 5 x 5 mm Sq</text>
<text x="63.7" y="182">0.1378</text>
<text x="63.7" y="184.2">(3.500)</text>
<text x="140.2" y="180.4">0.014 (0.356)</text>
<text x="166.4" y="183.1">0.0274 (0.696)</text>
<text x="62.6" y="188.2">0.014 (0.356)</text>
<text x="86.7" y="190.7">0.0274 (0.696)</text>
<text x="36.1" y="209.6">0.1534</text>
<text x="45.4" y="209.6">0.1063</text>
<text x="115.8" y="204.8">0.1809</text>
<text x="115.8" y="207">(4.595)</text>
<text x="172.4" y="207">(3.150)</text>
<text x="172.8" y="204.8">0.124</text>
<text x="36.1" y="211.7">(3.896)</text>
<text x="45.4" y="211.7">(2.700)</text>
<text x="158.5" y="231.8">0.0256 (0.065)</text>
<text x="79.4" y="235.1">0.0315 (0.800 )</text>
</g>
</svg>
